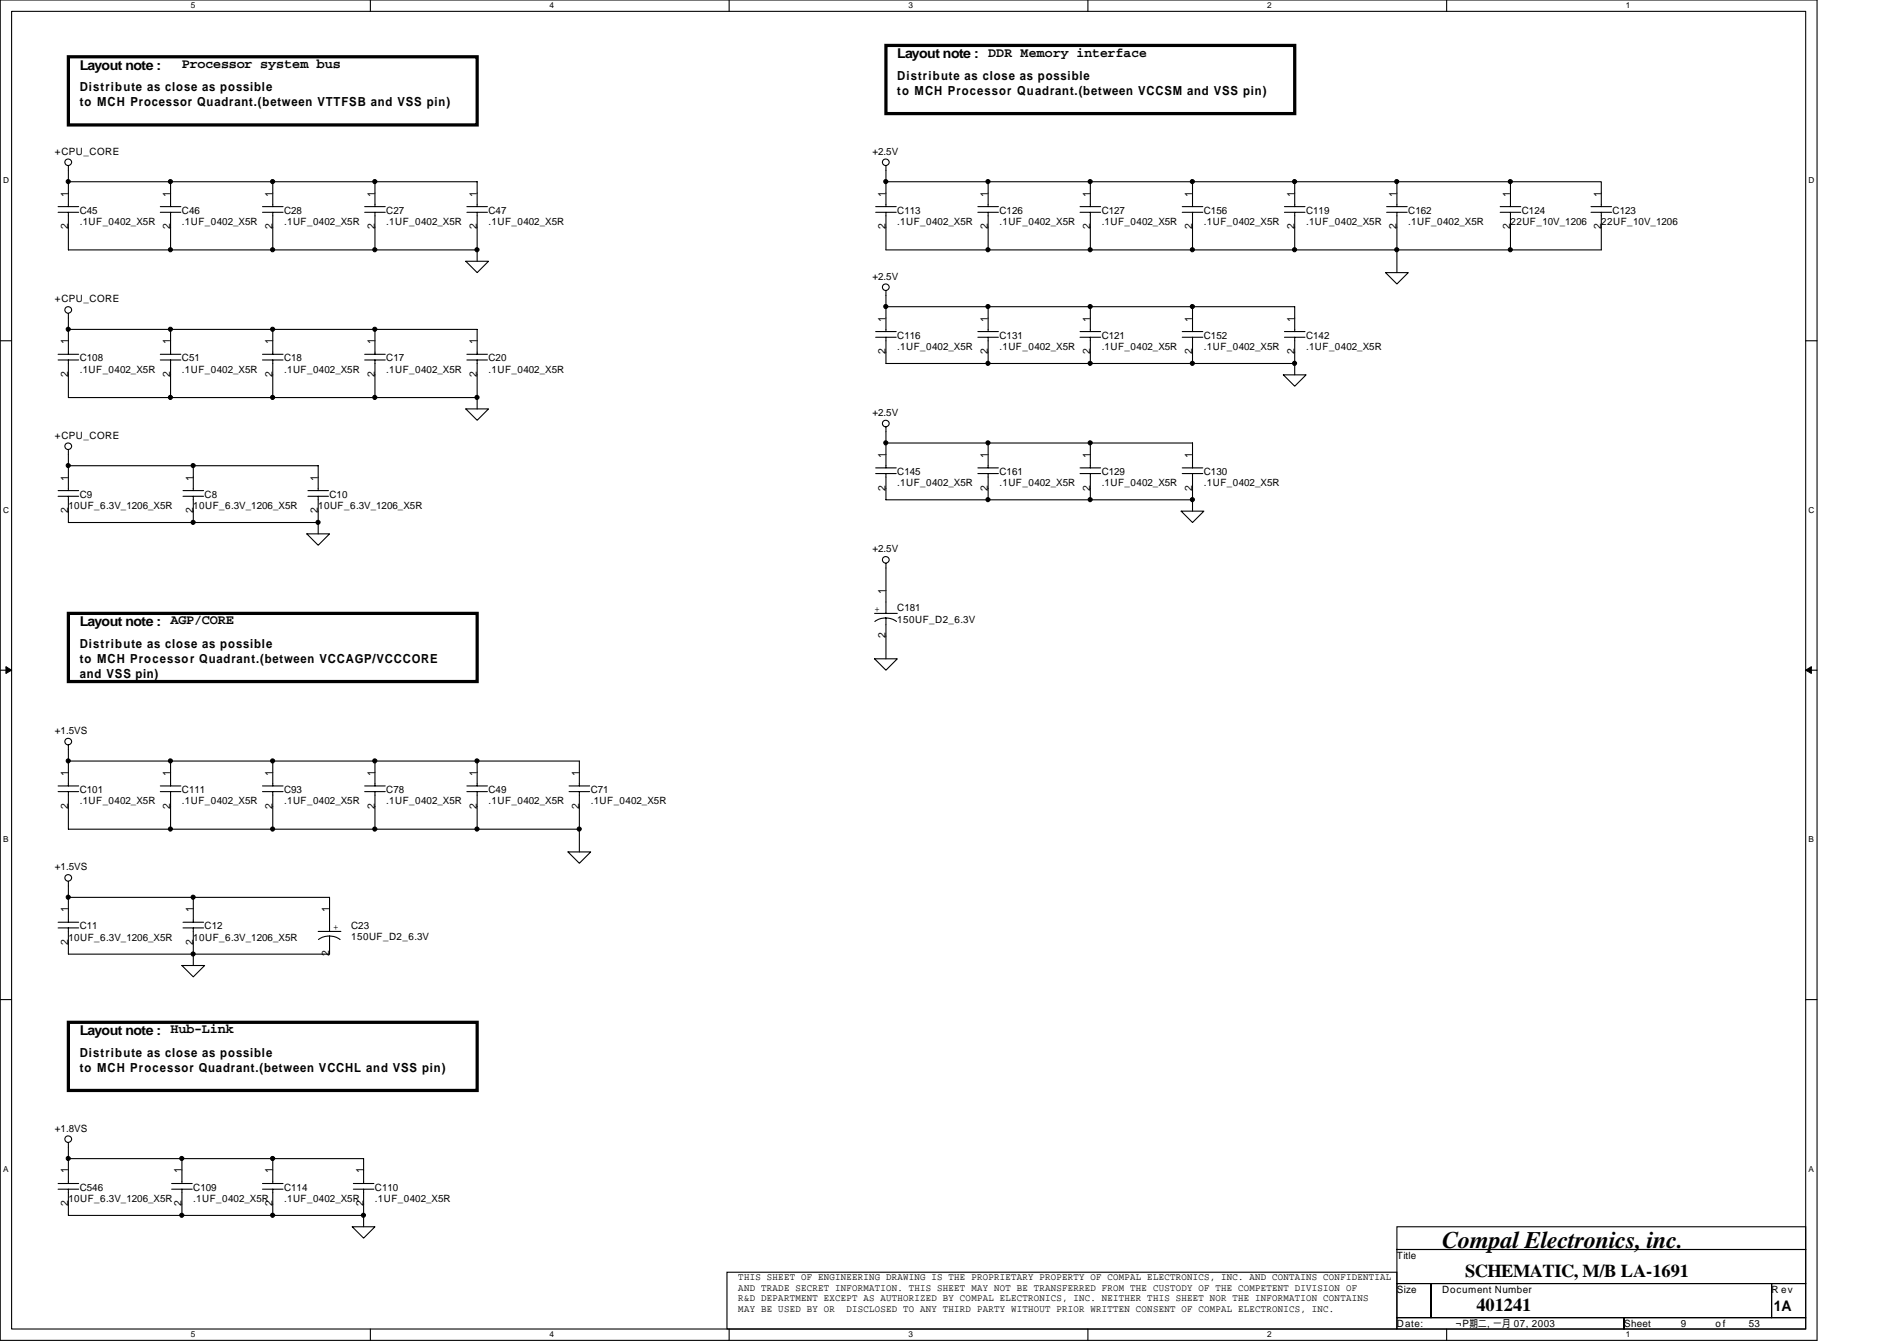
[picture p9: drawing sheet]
<svg xmlns="http://www.w3.org/2000/svg" width="297mm" height="210mm" viewBox="0 0 297 210" stroke-linecap="round" stroke-linejoin="round" font-family="sans-serif">
<path d="M0 0h284.5v209.8h-284.5zM1.8 1.8h280.9v206.2h-280.9z" fill="none" stroke="#000" stroke-width=".17"/>
<g fill="#fff">
<path d="M29.9 .2h.7v1.4h-.7z"/>
<path d="M29.9 208.2h.7v1.4h-.7z"/>
</g>
<path d="M58 0v1.8M58 208v1.8" fill="none" stroke="#000" stroke-width=".17"/>
<g fill="#fff">
<path d="M86.1 .2h.6v1.4h-.6z"/>
<path d="M86.1 208.2h.6v1.4h-.6z"/>
</g>
<path d="M114.2 0v1.8M114.2 208v1.8" fill="none" stroke="#000" stroke-width=".17"/>
<g fill="#fff">
<path d="M142.2 .2h.7v1.4h-.7z"/>
<path d="M142.2 208.2h.7v1.4h-.7z"/>
</g>
<path d="M170.3 0v1.8M170.3 208v1.8" fill="none" stroke="#000" stroke-width=".17"/>
<g fill="#fff">
<path d="M198.4 .2h.7v1.4h-.7z"/>
<path d="M198.4 208.2h.7v1.4h-.7z"/>
</g>
<path d="M226.5 0v1.8M226.5 208v1.8" fill="none" stroke="#000" stroke-width=".17"/>
<g fill="#fff">
<path d="M254.6 .2h.7v1.4h-.7z"/>
<path d="M254.6 208.2h.7v1.4h-.7z"/>
<path d="M.5 27.6h.9v1.4h-.9z"/>
<path d="M283.2 27.6h.9v1.4h-.9z"/>
<path d="M.5 79.1h.9v1.4h-.9z"/>
<path d="M283.2 79.1h.9v1.4h-.9z"/>
</g>
<path d="M0 53.3h1.8M282.7 53.3h1.8" fill="none" stroke="#000" stroke-width=".17"/>
<g fill="#fff">
<path d="M.5 130.7h.8v1.4h-.8z"/>
<path d="M283.2 130.7h.8v1.4h-.8z"/>
</g>
<path d="M0 104.9h1.8M282.7 104.9h1.8" fill="none" stroke="#000" stroke-width=".17"/>
<path d="M.9 104.4l.9 .5-.9 .5zM282.7 104.9l.9-.5v1z" fill="#000" stroke="#000" stroke-width=".16"/>
<g fill="#fff">
<path d="M.5 182.2h.8v1.4h-.8z"/>
<path d="M283.2 182.2h.8v1.4h-.8z"/>
</g>
<g fill="none" stroke="#000" stroke-width=".17">
<path d="M9.1 33.2h3.2M9.1 32.3h3.2M10.7 26v2.4h16M10.7 28.4v3.9M10.7 33.2v5.9h64M25.1 33.2h3.2M25.1 32.3h3.2M26.7 33.2v5.9M41.1 33.2h3.2M41.1 32.3h3.2M42.7 28.4h-16v3.9M42.7 33.2v5.9"/>
<path d="M57.1 33.2h3.2M57.1 32.3h3.2M58.7 32.3v-3.9h16v3.9M58.7 28.4h-16v3.9M58.7 33.2v5.9M73.1 33.2h3.2M73.1 32.3h3.2M74.7 33.2v7.7M137.1 33.2h3.2M137.1 32.3h3.2M138.7 28.4h48M138.7 26v6.3"/>
<path d="M138.7 33.2v5.9h112v-5.9M153.1 33.2h3.2M153.1 32.3h3.2M154.7 28.4v3.9M154.7 33.2v5.9M169.1 33.2h3.2M169.1 32.3h3.2M170.7 28.4v3.9M170.7 33.2v5.9M185.1 33.2h3.2M185.1 32.3h3.2M186.7 28.4h32v3.9"/>
<path d="M186.7 28.4v3.9M186.7 33.2v5.9M201.1 33.2h3.2M201.1 32.3h3.2M202.7 28.4v3.9M202.7 33.2v5.9M217.1 33.2h3.2M217.1 32.3h3.2M218.7 28.4h17.8v3.9M218.7 33.2v9.5M234.9 33.2h3.2M234.9 32.3h3.2"/>
<path d="M236.5 28.4h14.2v3.9M236.5 33.2v5.9M249.1 33.2h3.2M249.1 32.3h3.2M9.1 56.3h3.2M9.1 55.5h3.2M10.7 49.1v2.5h16M10.7 51.6v3.9M10.7 56.3v5.9h64M25.1 56.3h3.2M25.1 55.5h3.2M26.7 56.3v5.9"/>
<path d="M41.1 56.3h3.2M41.1 55.5h3.2M42.7 51.6h-16v3.9M42.7 56.3v5.9M57.1 56.3h3.2M57.1 55.5h3.2M58.7 55.5v-3.9h16v3.9M58.7 51.6h-16v3.9M58.7 56.3v5.9M72.9 40.9h3.6l-1.8 1.8zM73.1 56.3h3.2M73.1 55.5h3.2"/>
<path d="M74.7 56.3v7.7M137.1 52.8h3.2M137.1 51.9h3.2M138.7 45.5v2.5h16M138.7 48v3.9M138.7 52.8v4.1h64M153.1 52.8h3.2M153.1 51.9h3.2M154.7 52.8v4.1M169.1 52.8h3.2M169.1 51.9h3.2M170.7 48h-16v3.9"/>
<path d="M170.7 52.8v4.1M185.1 52.8h3.2M185.1 51.9h3.2M186.7 51.9v-3.9h16v3.9M186.7 48h-16v3.9M186.7 52.8v4.1M201 58.7h3.5l-1.8 1.8zM201.1 52.8h3.2M201.1 51.9h3.2M202.7 52.8v5.9M217 42.7h3.5l-1.8 1.7zM9.1 77.7h3.2"/>
<path d="M9.1 76.8h3.2M10.7 70.4v2.5h19.6M10.7 72.9v3.9M10.7 77.7v4.1h39.1M28.7 77.7h3.2M28.7 76.8h3.2M30.3 76.8v-3.9h19.5v3.9M30.3 77.7v4.1M48.2 77.7h3.2M48.2 76.8h3.2M49.8 77.7v5.9M58.7 62.2h.1"/>
<path d="M72.9 64h3.6l-1.8 1.8zM137.1 74.1h3.2M137.1 73.2h3.2M138.7 66.8v2.5h16M138.7 69.3v3.9M138.7 74.1v4.1h48M153.1 74.1h3.2M153.1 73.2h3.2M154.7 74.1v4.1M169.1 74.1h3.2M169.1 73.2h3.2M170.7 73.2v-3.9h16v3.9"/>
<path d="M170.7 69.3h-16v3.9M170.7 74.1v4.1M185.1 74.1h3.2M185.1 73.2h3.2M186.7 74.1v5.9M48 83.6h3.6l-1.8 1.7zM136.9 96h3.6M137 97.3a2.88 2.88 0 0 1 3.4 0M138.7 88.2v7.8M138.7 96.7v6.4M185 80h3.5l-1.8 1.8zM10.7 119.1h.1"/>
<path d="M10.7 116.6v6.4M10.7 119.1h80v3.9M26.7 119.1v3.9M42.7 119.1v3.9M58.7 119.1v3.9M74.7 119.1v3.9M136.9 103.1h3.6l-1.8 1.8zM9.1 123.9h3.2M9.1 123h3.2M10.7 123.9v5.9h80M10.7 138v6.4M25.1 123.9h3.2"/>
<path d="M25.1 123h3.2M26.7 123.9v5.9M41.1 123.9h3.2M41.1 123h3.2M42.7 123.9v5.9M57.1 123.9h3.2M57.1 123h3.2M58.7 129.8h.1M58.7 123.9v5.9M73.1 123.9h3.2M73.1 123h3.2M74.7 123.9v5.9"/>
<path d="M88.9 133.3h3.6l-1.8 1.8zM89.1 123.9h3.2M89.1 123h3.2M90.7 123.9v9.4M0 156.5h1.8M9.1 145.2h3.2M9.1 144.4h3.2M10.7 145.2v4.2h40.9v-2.9M10.7 140.5h40.9v5.3M28.5 151.1h3.5l-1.7 1.8zM28.7 145.2h3.2M28.7 144.4h3.2"/>
<path d="M30.3 140.5v3.9M30.3 145.2v5.9M49.8 145.8h3.6M49.9 147.1a2.88 2.88 0 0 1 3.4 0M282.7 156.5h1.8M10.7 178.9v2.5h17.8M9.1 186.1h3.2M9.1 185.3h3.2M10.7 181.4v3.9M10.7 186.1v4.1h46.2M26.9 186.1h3.2M26.9 185.3h3.2"/>
<path d="M28.5 186.1v4.1M41.1 186.1h3.2M41.1 185.3h3.2M42.7 185.3v-3.9h14.2v3.9M42.7 181.4h-14.2v3.9M42.7 186.1v4.1M55.2 192h3.5l-1.8 1.8zM55.3 186.1h3.2M55.3 185.3h3.2M56.9 186.1v5.9M113.8 199.1h104.9v8.9h-104.9zM218.7 192h64v3.6h-64z"/>
<path d="M218.7 195.6h64v5.3h-64zM218.7 200.9h5.4v5.3h-5.4zM218.7 206.2h35.6v1.8h-35.6zM224.1 200.9h53.3v5.3h-53.3zM254.3 206.2h28.4v1.8h-28.4zM277.4 200.9h5.3v5.3h-5.3z"/>
<circle cx="10.7" cy="25.4" r=".52"/>
<circle cx="138.7" cy="25.4" r=".52"/>
<circle cx="10.7" cy="48.5" r=".52"/>
<circle cx="138.7" cy="45" r=".52"/>
<circle cx="10.7" cy="69.8" r=".52"/>
<circle cx="138.7" cy="66.3" r=".52"/>
<circle cx="138.7" cy="87.6" r=".52"/>
<circle cx="10.7" cy="116.1" r=".52"/>
<circle cx="10.7" cy="137.4" r=".52"/>
<circle cx="10.7" cy="178.3" r=".52"/>
</g>
<path d="M10.7 8.9h64v10.7h-64zM138.7 7.1h64v10.7h-64zM10.7 96h64v10.7h-64zM10.7 160h64v10.7h-64z" fill="none" stroke="#000" stroke-width=".51"/>
<g fill="#000" stroke="#000" stroke-width=".17">
<circle cx="10.7" cy="28.4" r=".32"/>
<circle cx="26.7" cy="39.1" r=".32"/>
<circle cx="26.7" cy="28.4" r=".32"/>
<circle cx="42.7" cy="39.1" r=".32"/>
<circle cx="42.7" cy="28.4" r=".32"/>
<circle cx="58.7" cy="39.1" r=".32"/>
<circle cx="58.7" cy="28.4" r=".32"/>
<circle cx="74.7" cy="39.1" r=".32"/>
<circle cx="138.7" cy="28.4" r=".32"/>
<circle cx="154.7" cy="39.1" r=".32"/>
<circle cx="154.7" cy="28.4" r=".32"/>
<circle cx="170.7" cy="39.1" r=".32"/>
<circle cx="170.7" cy="28.4" r=".32"/>
<circle cx="186.7" cy="39.1" r=".32"/>
<circle cx="186.7" cy="28.4" r=".32"/>
<circle cx="202.7" cy="39.1" r=".32"/>
<circle cx="202.7" cy="28.4" r=".32"/>
<circle cx="218.7" cy="39.1" r=".32"/>
<circle cx="218.7" cy="28.4" r=".32"/>
<circle cx="236.5" cy="39.1" r=".32"/>
<circle cx="236.5" cy="28.4" r=".32"/>
<circle cx="10.7" cy="51.5" r=".32"/>
<circle cx="26.7" cy="51.5" r=".32"/>
<circle cx="42.7" cy="51.5" r=".32"/>
<circle cx="58.7" cy="51.5" r=".32"/>
<circle cx="138.7" cy="48" r=".32"/>
<circle cx="154.7" cy="48" r=".32"/>
<circle cx="154.7" cy="56.9" r=".32"/>
<circle cx="170.7" cy="48" r=".32"/>
<circle cx="170.7" cy="56.9" r=".32"/>
<circle cx="186.7" cy="48" r=".32"/>
<circle cx="186.7" cy="56.9" r=".32"/>
<circle cx="202.7" cy="56.9" r=".32"/>
<circle cx="10.7" cy="72.9" r=".32"/>
<circle cx="26.7" cy="62.2" r=".32"/>
<circle cx="30.2" cy="72.9" r=".32"/>
<circle cx="42.7" cy="62.2" r=".32"/>
<circle cx="58.7" cy="62.2" r=".32"/>
<circle cx="74.7" cy="62.2" r=".32"/>
<circle cx="138.7" cy="69.3" r=".32"/>
<circle cx="154.7" cy="78.2" r=".32"/>
<circle cx="154.7" cy="69.3" r=".32"/>
<circle cx="170.7" cy="78.2" r=".32"/>
<circle cx="170.7" cy="69.3" r=".32"/>
<circle cx="186.7" cy="78.2" r=".32"/>
<circle cx="30.2" cy="81.8" r=".32"/>
<circle cx="49.8" cy="81.8" r=".32"/>
<circle cx="10.7" cy="119.1" r=".32"/>
<circle cx="26.7" cy="119.1" r=".32"/>
<circle cx="42.7" cy="119.1" r=".32"/>
<circle cx="58.7" cy="119.1" r=".32"/>
<circle cx="74.7" cy="119.1" r=".32"/>
<circle cx="26.7" cy="129.8" r=".32"/>
<circle cx="42.7" cy="129.8" r=".32"/>
<circle cx="58.7" cy="129.8" r=".32"/>
<circle cx="74.7" cy="129.8" r=".32"/>
<circle cx="90.7" cy="129.8" r=".32"/>
<circle cx="10.7" cy="140.4" r=".32"/>
<circle cx="30.2" cy="149.3" r=".32"/>
<circle cx="30.2" cy="140.4" r=".32"/>
<circle cx="10.7" cy="181.3" r=".32"/>
<circle cx="28.5" cy="181.3" r=".32"/>
<circle cx="28.5" cy="190.2" r=".32"/>
<circle cx="42.7" cy="181.3" r=".32"/>
<circle cx="42.7" cy="190.2" r=".32"/>
<circle cx="56.9" cy="190.2" r=".32"/>
</g>
<text font-size="3.7" x="225.8" y="195.4">Compal Electronics, inc.</text>
<g font-size="2.8">
<text x="229.4" y="199.9">SCHEMATIC, M/B LA-1691</text>
<text x="231.2" y="205.3">401241</text>
</g>
<text font-size="2.3" x="277.7" y="205.1">1A</text>
<g font-size="2.1">
<text x="12.5" y="10.9">Layout note :</text>
<text x="28.5" y="10.6">Processor system bus</text>
<text x="140.5" y="9.1">Layout note : DDR Memory interface</text>
<text x="12.5" y="98">Layout note : AGP/CORE</text>
<text x="12.5" y="162">Layout note : Hub-Link</text>
</g>
<g font-size="1.9">
<text x="12.5" y="14.3">Distribute as close as possible</text>
<text x="12.5" y="16.6">to MCH Processor Quadrant.(between VTTFSB and VSS pin)</text>
<text x="140.5" y="12.5">Distribute as close as possible</text>
<text x="140.5" y="14.9">to MCH Processor Quadrant.(between VCCSM and VSS pin)</text>
<text x="12.5" y="101.4">Distribute as close as possible</text>
<text x="12.5" y="103.8">to MCH Processor Quadrant.(between VCCAGP/VCCCORE</text>
<text x="12.5" y="106.1">and VSS pin)</text>
<text x="12.5" y="165.4">Distribute as close as possible</text>
<text x="12.5" y="167.8">to MCH Processor Quadrant.(between VCCHL and VSS pin)</text>
</g>
<g font-size="1.6">
<text x="8.6" y="24.2">+CPU_CORE</text>
<text x="136.6" y="24.2">+2.5V</text>
<text x="10.7" y="35.9" transform="rotate(-90 10.7 35.9)">2</text>
<text x="10.7" y="30.8" transform="rotate(-90 10.7 30.8)">1</text>
<text x="12.5" y="33.4">C45</text>
<text x="12.5" y="35.2">.1UF_0402_X5R</text>
<text x="26.7" y="35.9" transform="rotate(-90 26.7 35.9)">2</text>
<text x="26.7" y="30.8" transform="rotate(-90 26.7 30.8)">1</text>
<text x="28.5" y="33.4">C46</text>
<text x="28.5" y="35.2">.1UF_0402_X5R</text>
<text x="42.7" y="35.9" transform="rotate(-90 42.7 35.9)">2</text>
<text x="42.7" y="30.8" transform="rotate(-90 42.7 30.8)">1</text>
<text x="44.5" y="33.4">C28</text>
<text x="44.5" y="35.2">.1UF_0402_X5R</text>
<text x="58.7" y="35.9" transform="rotate(-90 58.7 35.9)">2</text>
<text x="58.7" y="30.8" transform="rotate(-90 58.7 30.8)">1</text>
<text x="60.5" y="33.4">C27</text>
<text x="60.5" y="35.2">.1UF_0402_X5R</text>
<text x="74.7" y="35.9" transform="rotate(-90 74.7 35.9)">2</text>
<text x="74.7" y="30.8" transform="rotate(-90 74.7 30.8)">1</text>
<text x="76.5" y="33.4">C47</text>
<text x="76.5" y="35.2">.1UF_0402_X5R</text>
<text x="138.7" y="35.9" transform="rotate(-90 138.7 35.9)">2</text>
<text x="138.7" y="30.8" transform="rotate(-90 138.7 30.8)">1</text>
<text x="140.5" y="33.4">C113</text>
<text x="140.5" y="35.2">.1UF_0402_X5R</text>
<text x="154.7" y="35.9" transform="rotate(-90 154.7 35.9)">2</text>
<text x="154.7" y="30.8" transform="rotate(-90 154.7 30.8)">1</text>
<text x="156.5" y="33.4">C126</text>
<text x="156.5" y="35.2">.1UF_0402_X5R</text>
<text x="170.7" y="35.9" transform="rotate(-90 170.7 35.9)">2</text>
<text x="170.7" y="30.8" transform="rotate(-90 170.7 30.8)">1</text>
<text x="172.5" y="33.4">C127</text>
<text x="172.5" y="35.2">.1UF_0402_X5R</text>
<text x="186.7" y="35.9" transform="rotate(-90 186.7 35.9)">2</text>
<text x="186.7" y="30.8" transform="rotate(-90 186.7 30.8)">1</text>
<text x="188.5" y="33.4">C156</text>
<text x="188.5" y="35.2">.1UF_0402_X5R</text>
<text x="202.7" y="35.9" transform="rotate(-90 202.7 35.9)">2</text>
<text x="202.7" y="30.8" transform="rotate(-90 202.7 30.8)">1</text>
<text x="204.5" y="33.4">C119</text>
<text x="204.5" y="35.2">.1UF_0402_X5R</text>
<text x="218.7" y="35.9" transform="rotate(-90 218.7 35.9)">2</text>
<text x="218.7" y="30.8" transform="rotate(-90 218.7 30.8)">1</text>
<text x="220.5" y="33.4">C162</text>
<text x="220.5" y="35.2">.1UF_0402_X5R</text>
<text x="236.5" y="35.9" transform="rotate(-90 236.5 35.9)">2</text>
<text x="236.5" y="30.8" transform="rotate(-90 236.5 30.8)">1</text>
<text x="236.5" y="35.2">22UF_10V_1206</text>
<text x="238.3" y="33.4">C124</text>
<text x="250.7" y="35.9" transform="rotate(-90 250.7 35.9)">2</text>
<text x="250.7" y="30.8" transform="rotate(-90 250.7 30.8)">1</text>
<text x="250.7" y="35.2">22UF_10V_1206</text>
<text x="252.5" y="33.4">C123</text>
<text x="8.6" y="47.3">+CPU_CORE</text>
<text x="136.6" y="43.8">+2.5V</text>
<text x="10.7" y="53.9" transform="rotate(-90 10.7 53.9)">1</text>
<text x="26.7" y="53.9" transform="rotate(-90 26.7 53.9)">1</text>
<text x="42.7" y="53.9" transform="rotate(-90 42.7 53.9)">1</text>
<text x="58.7" y="53.9" transform="rotate(-90 58.7 53.9)">1</text>
<text x="74.7" y="53.9" transform="rotate(-90 74.7 53.9)">1</text>
<text x="138.7" y="50.3" transform="rotate(-90 138.7 50.3)">1</text>
<text x="140.5" y="53">C116</text>
<text x="154.7" y="50.3" transform="rotate(-90 154.7 50.3)">1</text>
<text x="156.5" y="53">C131</text>
<text x="170.7" y="50.3" transform="rotate(-90 170.7 50.3)">1</text>
<text x="172.5" y="53">C121</text>
<text x="186.7" y="50.3" transform="rotate(-90 186.7 50.3)">1</text>
<text x="188.5" y="53">C152</text>
<text x="202.7" y="50.3" transform="rotate(-90 202.7 50.3)">1</text>
<text x="204.5" y="53">C142</text>
<text x="10.7" y="59" transform="rotate(-90 10.7 59)">2</text>
<text x="12.5" y="56.6">C108</text>
<text x="12.5" y="58.3">.1UF_0402_X5R</text>
<text x="26.7" y="59" transform="rotate(-90 26.7 59)">2</text>
<text x="28.5" y="56.6">C51</text>
<text x="28.5" y="58.3">.1UF_0402_X5R</text>
<text x="42.7" y="59" transform="rotate(-90 42.7 59)">2</text>
<text x="44.5" y="56.6">C18</text>
<text x="44.5" y="58.3">.1UF_0402_X5R</text>
<text x="58.7" y="59" transform="rotate(-90 58.7 59)">2</text>
<text x="60.5" y="56.6">C17</text>
<text x="60.5" y="58.3">.1UF_0402_X5R</text>
<text x="74.7" y="59" transform="rotate(-90 74.7 59)">2</text>
<text x="76.5" y="56.6">C20</text>
<text x="76.5" y="58.3">.1UF_0402_X5R</text>
<text x="138.7" y="55.5" transform="rotate(-90 138.7 55.5)">2</text>
<text x="140.5" y="54.8">.1UF_0402_X5R</text>
<text x="154.7" y="55.5" transform="rotate(-90 154.7 55.5)">2</text>
<text x="156.5" y="54.8">.1UF_0402_X5R</text>
<text x="170.7" y="55.5" transform="rotate(-90 170.7 55.5)">2</text>
<text x="172.5" y="54.8">.1UF_0402_X5R</text>
<text x="186.7" y="55.5" transform="rotate(-90 186.7 55.5)">2</text>
<text x="188.5" y="54.8">.1UF_0402_X5R</text>
<text x="202.7" y="55.5" transform="rotate(-90 202.7 55.5)">2</text>
<text x="204.5" y="54.8">.1UF_0402_X5R</text>
<text x="136.6" y="65.1">+2.5V</text>
<text x="8.6" y="68.7">+CPU_CORE</text>
<text x="138.7" y="71.7" transform="rotate(-90 138.7 71.7)">1</text>
<text x="154.7" y="71.7" transform="rotate(-90 154.7 71.7)">1</text>
<text x="170.7" y="71.7" transform="rotate(-90 170.7 71.7)">1</text>
<text x="186.7" y="71.7" transform="rotate(-90 186.7 71.7)">1</text>
<text x="10.7" y="75.2" transform="rotate(-90 10.7 75.2)">1</text>
<text x="12.5" y="77.9">C9</text>
<text x="30.2" y="75.2" transform="rotate(-90 30.2 75.2)">1</text>
<text x="32" y="77.9">C8</text>
<text x="49.8" y="75.2" transform="rotate(-90 49.8 75.2)">1</text>
<text x="51.6" y="77.9">C10</text>
<text x="138.7" y="76.8" transform="rotate(-90 138.7 76.8)">2</text>
<text x="140.5" y="74.3">C145</text>
<text x="140.5" y="76.1">.1UF_0402_X5R</text>
<text x="154.7" y="76.8" transform="rotate(-90 154.7 76.8)">2</text>
<text x="156.5" y="74.3">C161</text>
<text x="156.5" y="76.1">.1UF_0402_X5R</text>
<text x="170.7" y="76.8" transform="rotate(-90 170.7 76.8)">2</text>
<text x="172.5" y="74.3">C129</text>
<text x="172.5" y="76.1">.1UF_0402_X5R</text>
<text x="186.7" y="76.8" transform="rotate(-90 186.7 76.8)">2</text>
<text x="188.5" y="74.3">C130</text>
<text x="188.5" y="76.1">.1UF_0402_X5R</text>
<text x="10.7" y="80.3" transform="rotate(-90 10.7 80.3)">2</text>
<text x="10.7" y="79.7">10UF_6.3V_1206_X5R</text>
<text x="30.2" y="80.3" transform="rotate(-90 30.2 80.3)">2</text>
<text x="30.3" y="79.7">10UF_6.3V_1206_X5R</text>
<text x="49.8" y="80.3" transform="rotate(-90 49.8 80.3)">2</text>
<text x="49.8" y="79.7">10UF_6.3V_1206_X5R</text>
<text x="136.6" y="86.4">+2.5V</text>
<text x="136.9" y="95.8">+</text>
<text x="138.7" y="93" transform="rotate(-90 138.7 93)">1</text>
<text x="140.5" y="95.7">C181</text>
<text x="138.7" y="99.9" transform="rotate(-90 138.7 99.9)">2</text>
<text x="140.5" y="97.5">150UF_D2_6.3V</text>
<text x="8.6" y="114.9">+1.5VS</text>
<text x="10.7" y="121.5" transform="rotate(-90 10.7 121.5)">1</text>
<text x="12.5" y="124.1">C101</text>
<text x="12.5" y="125.9">.1UF_0402_X5R</text>
<text x="26.7" y="121.5" transform="rotate(-90 26.7 121.5)">1</text>
<text x="28.5" y="124.1">C111</text>
<text x="28.5" y="125.9">.1UF_0402_X5R</text>
<text x="42.7" y="121.5" transform="rotate(-90 42.7 121.5)">1</text>
<text x="44.5" y="124.1">C93</text>
<text x="44.5" y="125.9">.1UF_0402_X5R</text>
<text x="58.7" y="121.5" transform="rotate(-90 58.7 121.5)">1</text>
<text x="60.5" y="124.1">C78</text>
<text x="60.5" y="125.9">.1UF_0402_X5R</text>
<text x="74.7" y="121.5" transform="rotate(-90 74.7 121.5)">1</text>
<text x="76.5" y="124.1">C49</text>
<text x="76.5" y="125.9">.1UF_0402_X5R</text>
<text x="90.7" y="121.5" transform="rotate(-90 90.7 121.5)">1</text>
<text x="92.5" y="124.1">C71</text>
<text x="92.5" y="125.9">.1UF_0402_X5R</text>
<text x="10.7" y="126.6" transform="rotate(-90 10.7 126.6)">2</text>
<text x="26.7" y="126.6" transform="rotate(-90 26.7 126.6)">2</text>
<text x="42.7" y="126.6" transform="rotate(-90 42.7 126.6)">2</text>
<text x="58.7" y="126.6" transform="rotate(-90 58.7 126.6)">2</text>
<text x="74.7" y="126.6" transform="rotate(-90 74.7 126.6)">2</text>
<text x="90.7" y="126.6" transform="rotate(-90 90.7 126.6)">2</text>
<text x="8.6" y="136.2">+1.5VS</text>
<text x="10.7" y="142.8" transform="rotate(-90 10.7 142.8)">1</text>
<text x="30.2" y="142.8" transform="rotate(-90 30.2 142.8)">1</text>
<text x="51.6" y="142.8" transform="rotate(-90 51.6 142.8)">1</text>
<text x="10.7" y="147.9" transform="rotate(-90 10.7 147.9)">2</text>
<text x="10.7" y="147.2">10UF_6.3V_1206_X5R</text>
<text x="12.5" y="145.5">C11</text>
<text x="30.2" y="147.9" transform="rotate(-90 30.2 147.9)">2</text>
<text x="30.3" y="147.2">10UF_6.3V_1206_X5R</text>
<text x="32" y="145.5">C12</text>
<text x="51.6" y="149.7" transform="rotate(-90 51.6 149.7)">2</text>
<text x="52.2" y="145.6">+</text>
<text x="55" y="145.5">C23</text>
<text x="55" y="147.1">150UF_D2_6.3V</text>
<text x="8.6" y="177.1">+1.8VS</text>
<text x="10.7" y="183.7" transform="rotate(-90 10.7 183.7)">1</text>
<text x="28.4" y="183.7" transform="rotate(-90 28.4 183.7)">1</text>
<text x="42.7" y="183.7" transform="rotate(-90 42.7 183.7)">1</text>
<text x="56.9" y="183.7" transform="rotate(-90 56.9 183.7)">1</text>
<text x="10.7" y="188.8" transform="rotate(-90 10.7 188.8)">2</text>
<text x="10.7" y="188.1">10UF_6.3V_1206_X5R</text>
<text x="12.5" y="186.4">C546</text>
<text x="28.4" y="188.8" transform="rotate(-90 28.4 188.8)">2</text>
<text x="30.3" y="186.4">C109</text>
<text x="30.3" y="188.1">.1UF_0402_X5R</text>
<text x="42.7" y="188.8" transform="rotate(-90 42.7 188.8)">2</text>
<text x="44.5" y="186.4">C114</text>
<text x="44.5" y="188.1">.1UF_0402_X5R</text>
<text x="56.9" y="188.8" transform="rotate(-90 56.9 188.8)">2</text>
<text x="58.7" y="186.4">C110</text>
<text x="58.7" y="188.1">.1UF_0402_X5R</text>
<text x="218.7" y="197">Title</text>
<text x="115.6" y="200.4">THIS SHEET OF ENGINEERING DRAWING IS THE PROPRIETARY PROPERTY OF COMPAL ELECTRONICS, INC. AND CONTAINS CONFIDENTIAL</text>
<text x="115.6" y="202">AND TRADE SECRET INFORMATION. THIS SHEET MAY NOT BE TRANSFERRED FROM THE CUSTODY OF THE COMPETENT DIVISION OF</text>
<text x="115.6" y="203.7">R&amp;D DEPARTMENT EXCEPT AS AUTHORIZED BY COMPAL ELECTRONICS, INC. NEITHER THIS SHEET NOR THE INFORMATION CONTAINS</text>
<text x="218.7" y="202.4">Size</text>
<text x="225.8" y="202.4">Document Number</text>
<text x="277.4" y="202.4">R ev</text>
<text x="115.6" y="205.3">MAY BE USED BY OR</text>
<text x="132.5" y="205.3">DISCLOSED TO ANY THIRD PARTY WITHOUT PRIOR WRITTEN CONSENT OF COMPAL ELECTRONICS, INC.</text>
<text x="218.7" y="207.7">Date:</text>
<text x="228" y="207.7">¬P期二 一月 07, 2003</text>
<text x="232.9" y="207.7">,</text>
<text x="254.3" y="207.7">Sheet</text>
<text x="263.2" y="207.7">9</text>
<text x="268.6" y="207.7">o f</text>
<text x="273.9" y="207.7">53</text>
</g>
<g font-size="1.3">
<text x="29.9" y="1.3">5</text>
<text x="86.1" y="1.3">4</text>
<text x="142.2" y="1.3">3</text>
<text x="198.4" y="1.3">2</text>
<text x="254.6" y="1.3">1</text>
<text x=".5" y="28.7">D</text>
<text x="283.2" y="28.7">D</text>
<text x=".5" y="80.3">C</text>
<text x="283.2" y="80.3">C</text>
<text x=".5" y="131.8">B</text>
<text x="283.2" y="131.8">B</text>
<text x=".5" y="183.4">A</text>
<text x="283.2" y="183.4">A</text>
<text x="29.9" y="209.3">5</text>
<text x="86.1" y="209.3">4</text>
<text x="142.2" y="209.3">3</text>
<text x="198.4" y="209.3">2</text>
<text x="254.6" y="209.3">1</text>
</g>
</svg>
